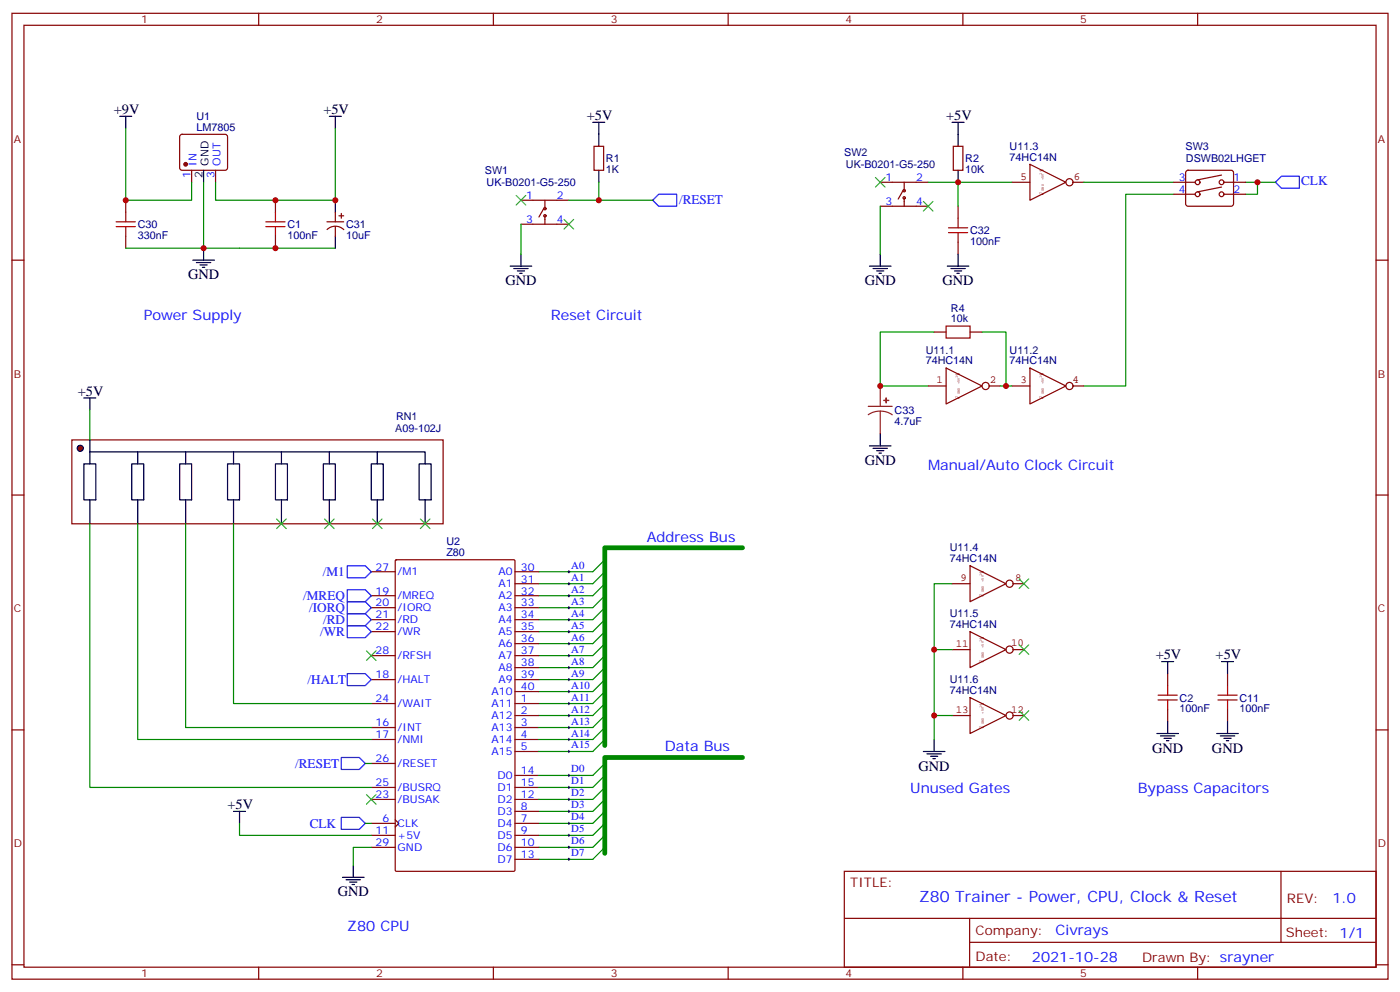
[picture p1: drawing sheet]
<svg xmlns="http://www.w3.org/2000/svg" width="412mm" height="292mm" viewBox="0 0 412 292" stroke-linecap="round" stroke-linejoin="round" font-family="sans-serif">
<g fill="none" stroke="#870000" stroke-width=".35">
<path d="M3.5 3.9h405.4v284.4h-405.4zM7.1 7.4h398.2v277.3h-398.2zM76.2 3.9v3.5M145.3 3.9v3.5M214.5 3.9v3.5M283.6 3.9v3.5M352.8 3.9v3.5M53.2 39.8l.4-.3h12.7l.5 .3 .2 .5v9.4l-.7 .4h-13l-.4-.7v-9.1zM37 58.9v3.6M56.4 50.1v3.6M63.5 50.1v3.6M81.1 58.9v3.6"/>
<path d="M3.5 76.6h3.6M37 69.5v3.6M81.1 69.5v3.6M405.3 76.6h3.6M3.5 145.7h3.6M405.3 145.7h3.6M3.5 214.9h3.6M405.3 214.9h3.6M248.7 256.5h156.6v28.2h-156.6zM377.3 256.5v20.9M248.7 270.4h156.5M285.6 277.4h119.6"/>
<path d="M285.6 270.4v14.1M3.5 284h3.6M76.2 284.7v3.6M145.3 284.7v3.6M214.5 284.7v3.6M283.6 284.7v3.6M352.8 284.7v3.6M405.3 284h3.6"/>
</g>
<circle cx="54.7" cy="48.4" r=".53" fill="#870000" stroke="#870000" stroke-width=".35"/>
<path d="M35.3 34.3h3.5M37 34.3v3.5M60 50.1v3.6M56.8 76.6h6.3M57.9 77.3h4.2M58.9 78h2.1M59.6 78.7h.7M60 73.1v3.5" fill="none" stroke="#000" stroke-width=".35"/>
<path d="M34.2 66.7h5.7M34.2 65.3h5.7M37 62.5v2.8M37 66.7v2.8M78.3 66.7h5.7M78.3 65.3h5.7M81.1 62.5v2.8M81.1 66.7v2.8" fill="none" stroke="#a10000" stroke-width=".35"/>
<path d="M37 37.8v21.1h19.4v-5.2M60 53.7v19.4M63.5 53.7v5.2h35.3M37 73.1h61.8" fill="none" stroke="#008700" stroke-width=".35"/>
<path d="M278.7 108.3l10.6 5.3-10.6 5.3z" fill="none" stroke="#850000" stroke-width=".35"/>
<g fill="#850000">
<circle cx="282.2" cy="117.2" r=".18"/>
<circle cx="282.2" cy="110.1" r=".18"/>
</g>
<g fill="none" stroke="#850000" stroke-width=".35">
<path d="M273.4 113.6h5.3M291.4 113.6h3.2M303.4 108.3l10.6 5.3-10.6 5.3z"/>
<circle cx="290.3" cy="113.6" r="1.06"/>
</g>
<g fill="#850000">
<circle cx="306.9" cy="117.2" r=".18"/>
<circle cx="306.9" cy="110.1" r=".18"/>
</g>
<g fill="none" stroke="#850000" stroke-width=".35">
<path d="M303.4 48.4l10.6 5.3-10.6 5.2zM298.1 113.6h5.3M316.1 113.6h3.2"/>
<circle cx="315" cy="113.6" r="1.06"/>
</g>
<g fill="#850000">
<circle cx="306.9" cy="57.2" r=".18"/>
<circle cx="306.9" cy="50.1" r=".18"/>
</g>
<g fill="none" stroke="#850000" stroke-width=".35">
<path d="M298.1 53.7h5.3M316.1 53.7h3.2M285.8 166.5l10.5 5.3-10.5 5.3z"/>
<circle cx="315" cy="53.7" r="1.06"/>
</g>
<g fill="#850000">
<circle cx="289.3" cy="175.4" r=".18"/>
<circle cx="289.3" cy="168.3" r=".18"/>
</g>
<g fill="none" stroke="#850000" stroke-width=".35">
<path d="M280.5 171.8h5.3M298.4 171.8h3.2M285.8 185.9l10.5 5.3-10.5 5.3z"/>
<circle cx="297.4" cy="171.8" r="1.06"/>
</g>
<g fill="#850000">
<circle cx="289.3" cy="194.8" r=".18"/>
<circle cx="289.3" cy="187.7" r=".18"/>
</g>
<g fill="none" stroke="#850000" stroke-width=".35">
<path d="M280.5 191.2h5.3M298.4 191.2h3.2M285.8 205.4l10.5 5.2-10.5 5.3z"/>
<circle cx="297.4" cy="191.2" r="1.06"/>
</g>
<g fill="#850000">
<circle cx="289.3" cy="214.2" r=".18"/>
<circle cx="289.3" cy="207.1" r=".18"/>
</g>
<g fill="none" stroke="#850000" stroke-width=".35">
<path d="M280.5 210.6h5.3M298.4 210.6h3.2"/>
<circle cx="297.4" cy="210.6" r="1.06"/>
</g>
<g fill="none" stroke="#008700" stroke-width=".35">
<path d="M167.6 58.9h24.7M176.4 53.7v5.2M273.4 53.7h8.8v7M282.2 53.7h15.9M319.3 53.7h26.4M345.7 57.2h-14.1v56.4h-12.3M366.9 53.7h8.8M370.4 53.7v3.5h-3.5M153.5 66v8.8M259.3 60.7v14.1M275.2 97.8h-15.9v15.8h14.1M289.3 97.8h7v15.8"/>
<path d="M294.6 113.6h3.5M178.2 178.9l-3.6 3.5h-15.9M178.2 175.4l-3.6 3.5h-15.9M178.2 171.8l-3.6 3.6h-15.9M178.2 168.3l-3.6 3.5h-15.9M178.2 164.8l-3.6 3.5h-15.9M280.5 171.8h-5.3v45.9M178.2 196.5l-3.6 3.6h-15.9M178.2 193l-3.6 3.5h-15.9M178.2 189.5l-3.6 3.5h-15.9M178.2 185.9l-3.6 3.6h-15.9M178.2 182.4l-3.6 3.5h-15.9"/>
<path d="M275.2 191.2h5.3M178.2 207.1l-3.6 3.5h-15.9M178.2 217.7l-3.6 3.5h-15.9M178.2 214.2l-3.6 3.5h-15.9M178.2 210.6l-3.6 3.6h-15.9M178.2 203.6l-3.6 3.5h-15.9M178.2 200.1l-3.6 3.5h-15.9M275.2 210.6h5.3M107.6 224.8h1.8M178.2 238.9l-3.6 3.5h-15.9M178.2 224.8l-3.6 3.5h-15.9M178.2 228.3l-3.6 3.5h-15.9"/>
<path d="M178.2 231.8l-3.6 3.5h-15.9M178.2 235.3l-3.6 3.6h-15.9M107.6 242.4h1.8M109.4 249.4h-5.3v5.3M178.2 242.4l-3.6 3.5h-15.9M178.2 245.9l-3.6 3.5h-15.9M178.2 249.4l-3.6 3.6h-15.9"/>
</g>
<g fill="none" stroke="#a10000" stroke-width=".35">
<path d="M279.4 67.1h5.6M279.4 68.5h5.6M282.2 64.2v2.9M282.2 68.5v2.8M278.7 96h7.1v3.5h-7.1zM341.1 204.6h5.7M341.1 206.1h5.7M344 201.8v2.8M344 206.1v2.8M358.8 204.6h5.6M358.8 206.1h5.6M361.6 201.8v2.8"/>
<path d="M361.6 206.1v2.8"/>
</g>
<g fill="none" stroke="#870000" stroke-width=".35">
<path d="M153.5 58.9h14.1M160.5 58.9v2.5M175 43.1h2.8v7h-2.8zM259.3 53.7h14.1M266 56.1l-1.4 2.5M266.3 53.7v2.4M266.3 58.2v2.5M280.8 43.1h2.8v7h-2.8zM345.7 53.7h6.4M345.7 57.2h6.4M349.5 50.3l.5-.2h12.7l.5 .2 .2 .5-.1 9.5-.6 .4-13-.1-.5-.6v-9.2zM359.8 55.1l-7 1.4"/>
<path d="M359.8 51.5l-7 1.5M360.5 53.7h6.4M360.5 57.2h6.4M153.5 66h14.1M160.2 61.4l-1.5 2.5M160.5 63.5v2.5M259.3 60.7h14.1M282.2 60.7v3.5M282.2 71.3v3.5M275.2 97.8h3.5M285.8 97.8h3.5M21.2 129.5h109.3v24.7h-109.3z"/>
<path d="M109.4 175.4h7M109.4 178.9h7M109.4 168.3h7M116.5 165l.3-.2h34.5l.3 .2 .1 91.2-.2 .3h-34.7l-.3-.2zM151.7 175.4h7M151.7 178.9h7M151.7 168.3h7M151.7 171.8h7M109.4 182.4h7M109.4 185.9h7M109.4 193h7M151.7 182.4h7"/>
<path d="M151.7 185.9h7M151.7 193h7M151.7 189.5h7M151.7 196.5h7M344 198.3v3.5M361.6 198.3v3.5M109.4 207.1h7M109.4 214.2h7M109.4 217.7h7M109.4 200.1h7M151.7 207.1h7M151.7 210.6h7"/>
<path d="M151.7 214.2h7M151.7 217.7h7M151.7 200.1h7M151.7 203.6h7M344 208.9v3.5M361.6 208.9v3.5M109.4 235.3h7M109.4 231.8h7M109.4 224.8h7M151.7 221.2h7M151.7 238.9h7M151.7 235.3h7"/>
<path d="M151.7 228.3h7M151.7 231.8h7M109.4 242.4h7M109.4 245.9h7M109.4 249.4h7M116.4 241.3l1.1 1.1-1.1 1.1M151.7 242.4h7M151.7 245.9h7M151.7 249.4h7M151.7 253h7"/>
<circle cx="266.3" cy="56.1" r=".35"/>
<circle cx="266.3" cy="58.2" r=".35"/>
<circle cx="352.8" cy="57.2" r=".71"/>
<circle cx="352.8" cy="53.7" r=".71"/>
<circle cx="359.8" cy="57.2" r=".71"/>
<circle cx="359.8" cy="53.7" r=".71"/>
<circle cx="160.5" cy="63.5" r=".35"/>
<circle cx="160.5" cy="61.4" r=".35"/>
</g>
<g fill="none" stroke="#000" stroke-width=".35">
<path d="M174.6 36h3.6M176.4 36v7.1M280.5 36h3.5M282.2 36v7.1M176.4 50.1v3.6M282.2 50.1v3.6M150.3 78.4h6.3M151.3 79.1h4.3M152.4 79.8h2.1M153.5 74.8v3.6M256.1 78.4h6.4M257.2 79.1h4.2"/>
<path d="M258.2 79.8h2.1M259.3 74.8v3.6M279 78.4h6.4M280.1 79.1h4.2M281.2 79.8h2.1M282.2 74.8v3.6M153.1 80.5h.7M258.9 80.5h.7M281.9 80.5h.7M24.7 136.6h3.5v10.5h-3.5zM26.5 133h98.7v3.6M26.5 129.5v7.1"/>
<path d="M38.8 136.6h3.5v10.5h-3.5zM40.6 133v3.6M52.9 136.6h3.5v10.5h-3.5zM54.7 133v3.6M67 136.6h3.6v10.5h-3.6zM68.8 133v3.6M81.1 136.6h3.6v10.5h-3.6zM82.9 133v3.6M95.2 136.6h3.6v10.5h-3.6zM97 133v3.6M109.4 136.6h3.5v10.5h-3.5zM111.1 133v3.6"/>
<path d="M123.5 136.6h3.5v10.5h-3.5zM256.1 131.3h6.4M257.2 132h4.2M258.2 132.7h2.1M258.9 133.4h.7M259.3 127.7v3.6M26.5 147.1v7.1M40.6 147.1v7.1M54.7 147.1v7.1M68.8 147.1v7.1M82.9 147.1v7.1M97 147.1v7.1"/>
<path d="M111.1 147.1v7.1M125.2 147.1v7.1M342.2 194.8h3.5M344 194.8v3.5M359.8 194.8h3.6M361.6 194.8v3.5M275.2 217.7v3.5M340.8 215.9h6.3M341.8 216.6h4.3M342.9 217.3h2.1M343.6 218.1h.7M344 212.4v3.5"/>
<path d="M358.4 215.9h6.4M359.5 216.6h4.2M360.5 217.3h2.2M361.2 218.1h.7M361.6 212.4v3.5M272 221.2h6.3M273 221.9h4.3M274.1 222.6h2.1M274.8 223.3h.7M100.9 258.3h6.3M102 259h4.2M103 259.7h2.1"/>
<path d="M104.1 254.7v3.6M103.7 260.4h.7"/>
</g>
<g fill="#8c2424" stroke="#8c2424" stroke-width=".35">
<path d="M261 117.2l.1 1.4z"/>
<path d="M260.3 117.9h1.5z"/>
</g>
<path d="M255.8 119.6h7M259.3 113.6v6M259.3 121l1.8 .3 1.7 .8M259.3 121l-1.9 .3-1.6 .8M259.3 121v6.7" fill="none" stroke="#8c2424" stroke-width=".35"/>
<path d="M192.3 58.9l1.7-1.7h5.3v3.5h-5.3zM377.5 51.9h5.3v3.5h-5.3l-1.8-1.7zM102.3 166.5h5.3l1.8 1.8-1.8 1.8h-5.3zM102.3 173.6h5.3l1.8 1.8-1.8 1.7h-5.3zM102.3 177.1h5.3l1.8 1.8-1.8 1.8h-5.3zM102.3 180.7h5.3l1.8 1.7-1.8 1.8h-5.3zM102.3 184.2h5.3l1.8 1.7-1.8 1.8h-5.3zM102.3 198.3h5.3l1.8 1.8-1.8 1.7h-5.3zM100.5 223h5.3l1.8 1.8-1.8 1.7h-5.3zM100.5 240.6h5.3l1.8 1.8-1.8 1.8h-5.3z" fill="none" stroke="#00f" stroke-width=".35"/>
<g fill="none" stroke="#3c3" stroke-width=".35">
<path d="M152 57.5l2.9 2.9M154.9 57.5l-2.9 2.9M257.9 52.2l2.8 2.9M260.7 52.2l-2.8 2.9M272 59.3l2.8 2.8M274.8 59.3l-2.8 2.8M166.2 64.6l2.8 2.8M169 64.6l-2.8 2.8M300.2 170.4l2.8 2.8M303 170.4l-2.8 2.8M107.9 191.6l2.9 2.8M110.8 191.6l-2.9 2.8"/>
<path d="M300.2 189.8l2.8 2.9M303 189.8l-2.8 2.9M300.2 209.2l2.8 2.9M303 209.2l-2.8 2.9M107.9 233.9l2.9 2.8M110.8 233.9l-2.9 2.8"/>
</g>
<path d="M218.7 161.3h-40.5v58.2M218.7 223h-40.5v28.2" fill="none" stroke="#008700" stroke-width="1.4"/>
<g fill="none" stroke="#000" stroke-width=".29">
<path d="M167.2 168.3h.7M167.2 171.8h.7M167.2 175.4h.7M167.2 178.9h.7M167.6 168v.7M167.6 171.5v.7M167.6 175v.7M167.6 178.5v.7M167.2 182.4h.7M167.2 185.9h.7M167.2 189.5h.7M167.2 193h.7"/>
<path d="M167.2 196.5h.7M167.6 182.1v.7M167.6 185.6v.7M167.6 189.1v.7M167.6 192.7v.7M167.6 196.2v.7M167.6 199.7v.7M167.2 217.7h.7M167.2 200.1h.7M167.2 203.6h.7M167.2 207.1h.7M167.2 210.6h.7"/>
<path d="M167.2 214.2h.7M167.6 203.2v.7M167.6 206.8v.7M167.6 210.3v.7M167.6 213.8v.7M167.6 217.3v.8M167.2 221.2h.7M167.6 220.9v.7"/>
</g>
<circle cx="23.6" cy="132" r=".88" fill="#870000" stroke="#000" stroke-width=".35"/>
<path d="M97 34.3h3.5M98.8 34.3v3.5M98.8 58.9v3.6M98.8 69.5v3.6M24.7 117.2h3.5M26.5 117.2v3.5M68.8 238.9h3.5M70.6 238.9v3.5" fill="none" stroke="#000" stroke-width=".35"/>
<path d="M98.8 37.8v21.1M26.5 120.7v8.8M26.5 154.2v77.6h82.9M40.6 154.2v63.5h68.8M54.7 154.2v60h54.7M68.8 154.2v52.9h40.6M70.6 242.4v3.5h38.8" fill="none" stroke="#008700" stroke-width=".35"/>
<g fill="none" stroke="#000" stroke-width=".29">
<path d="M167.2 228.3h.7M167.2 231.8h.7M167.2 235.3h.7M167.2 238.9h.7M167.6 227.9v.7M167.6 231.5v.7M167.6 235v.7M167.6 238.5v.7M167.2 242.4h.7M167.2 245.9h.7M167.2 249.4h.7M167.2 253h.7"/>
<path d="M167.6 242v.7M167.6 245.6v.7M167.6 249.1v.7M167.6 252.6v.7"/>
</g>
<path d="M81.5 152.8l2.8 2.8M84.3 152.8l-2.8 2.8M95.6 152.8l2.8 2.8M98.4 152.8l-2.8 2.8M109.7 152.8l2.8 2.8M112.5 152.8l-2.8 2.8M123.8 152.8l2.8 2.8M126.6 152.8l-2.8 2.8" fill="none" stroke="#3c3" stroke-width=".35"/>
<path d="M96.3 65.3h4.9M96.3 67.6a3.5 3.5 0 0 1 5 0M98.8 62.5v2.8M98.8 66.7v2.8M99.8 63.5h1.4M100.5 62.8v1.4" fill="none" stroke="#870000" stroke-width=".35"/>
<g fill="#c00">
<circle cx="37" cy="58.9" r=".88"/>
<circle cx="259.3" cy="113.6" r=".88"/>
<circle cx="282.2" cy="53.7" r=".88"/>
<circle cx="370.4" cy="53.7" r=".88"/>
<circle cx="275.2" cy="210.6" r=".88"/>
<circle cx="275.2" cy="191.2" r=".88"/>
<circle cx="176.4" cy="58.9" r=".88"/>
<circle cx="296.3" cy="113.6" r=".88"/>
<circle cx="81.1" cy="58.9" r=".88"/>
<circle cx="98.8" cy="58.9" r=".88"/>
<circle cx="81.1" cy="73.1" r=".88"/>
<circle cx="60" cy="73.1" r=".88"/>
</g>
<text font-size="4.6" fill="#00f" x="270.8" y="265.5">Z80 Trainer - Power, CPU, Clock &amp; Reset</text>
<g font-size="4.2">
<text x="33.5" y="33.5">+9V</text>
<text x="95.2" y="33.5">+5V</text>
<text x="172.9" y="35.3">+5V</text>
<text x="278.7" y="35.3">+5V</text>
<text x="55.4" y="82.2">GND</text>
<text x="148.9" y="84">GND</text>
<text x="254.7" y="84">GND</text>
<text x="277.6" y="84">GND</text>
<text x="22.9" y="116.5">+5V</text>
<text x="254.7" y="136.9">GND</text>
<text x="340.4" y="194.1">+5V</text>
<text x="358.1" y="194.1">+5V</text>
<text x="339.4" y="221.6">GND</text>
<text x="357" y="221.6">GND</text>
<text x="270.6" y="226.9">GND</text>
<text x="67" y="238.2">+5V</text>
<text x="99.5" y="263.9">GND</text>
</g>
<g font-size="4.2" fill="#00f">
<text x="42.3" y="94.2">Power Supply</text>
<text x="162.3" y="94.2">Reset Circuit</text>
<text x="273.4" y="138.3">Manual/Auto Clock Circuit</text>
<text x="190.5" y="159.5">Address Bus</text>
<text x="195.8" y="221.2">Data Bus</text>
<text x="268.1" y="233.6">Unused Gates</text>
<text x="335.1" y="233.6">Bypass Capacitors</text>
<text x="392.5" y="265.8">1.0</text>
<text x="102.3" y="274.1">Z80 CPU</text>
<text x="310.9" y="275.3">Civrays</text>
<text x="304" y="283.1">2021-10-28</text>
</g>
<g font-size="3.9" fill="#00f">
<text x="383.3" y="54.5">CLK</text>
<text x="200" y="60.1">/RESET</text>
<text x="95.1" y="169.6">/M1</text>
<text x="89.3" y="176.6">/MREQ</text>
<text x="91.1" y="180.2">/IORQ</text>
<text x="95.2" y="183.7">/RD</text>
<text x="94.3" y="187.2">/WR</text>
<text x="90.6" y="201.3">/HALT</text>
<text x="87" y="226">/RESET</text>
<text x="91.3" y="243.7">CLK</text>
</g>
<g font-size="3.9" fill="#800">
<text x="250.5" y="261.1">TITLE:</text>
<text x="379.1" y="265.8">REV:</text>
<text x="287.4" y="275.3">Company:</text>
<text x="378.7" y="275.9">Sheet: 1/1</text>
<text x="287.4" y="283">Date:</text>
<text x="336.4" y="283.1">Drawn By: srayner</text>
</g>
<g font-size="3.2" fill="#800">
<text x="41.6" y="6.9">1</text>
<text x="110.8" y="6.9">2</text>
<text x="179.9" y="6.9">3</text>
<text x="249.1" y="6.9">4</text>
<text x="318.2" y="6.9">5</text>
<text x="4.1" y="42">A</text>
<text x="405.9" y="42">A</text>
<text x="4.1" y="111.2">B</text>
<text x="405.9" y="111.2">B</text>
<text x="4.1" y="180.3">C</text>
<text x="405.9" y="180.3">C</text>
<text x="4.1" y="249.4">D</text>
<text x="405.9" y="249.4">D</text>
<text x="41.6" y="287.7">1</text>
<text x="110.8" y="287.7">2</text>
<text x="179.9" y="287.7">3</text>
<text x="249.1" y="287.7">4</text>
<text x="318.2" y="287.7">5</text>
</g>
<g font-size="3.2" fill="#000080">
<text x="57.9" y="35.4">U1</text>
<text x="57.9" y="38.5">LM7805</text>
<text x="178.5" y="47.7">R1</text>
<text x="248.7" y="46">SW2</text>
<text x="284.3" y="47.7">R2</text>
<text x="297.4" y="47.3">74HC14N</text>
<text x="297.4" y="44.1">U11.3</text>
<text x="349.2" y="44.2">SW3</text>
<text x="349.3" y="47.7">DSWB02LHGET</text>
<text x="142.8" y="51.2">SW1</text>
<text x="178.5" y="50.9">1K</text>
<text x="249.2" y="49.5">UK-B0201-G5-250</text>
<text x="284.3" y="50.9">10K</text>
<text x="143.3" y="54.8">UK-B0201-G5-250</text>
<text x="40.6" y="70.2">330nF</text>
<text x="40.6" y="67.2">C30</text>
<text x="84.7" y="70.2">100nF</text>
<text x="84.7" y="67.2">C1</text>
<text x="102" y="70.3">10uF</text>
<text x="102" y="67">C31</text>
<text x="285.8" y="68.9">C32</text>
<text x="285.8" y="72">100nF</text>
<text x="280.1" y="94.9">10k</text>
<text x="280.1" y="91.8">R4</text>
<text x="272.7" y="107.3">74HC14N</text>
<text x="272.7" y="104.1">U11.1</text>
<text x="297.4" y="107.3">74HC14N</text>
<text x="297.4" y="104.1">U11.2</text>
<text x="116.6" y="123.7">RN1</text>
<text x="263.5" y="125">4.7uF</text>
<text x="263.5" y="121.8">C33</text>
<text x="116.4" y="127.2">A09-102J</text>
<text x="131.5" y="160.4">U2</text>
<text x="131.5" y="163.5">Z80</text>
<text x="279.8" y="165.5">74HC14N</text>
<text x="279.8" y="162.3">U11.4</text>
<text x="279.8" y="184.9">74HC14N</text>
<text x="279.8" y="181.7">U11.5</text>
<text x="279.8" y="201.1">U11.6</text>
<text x="279.8" y="204.3">74HC14N</text>
<text x="347.5" y="209.6">100nF</text>
<text x="347.5" y="206.5">C2</text>
<text x="365.1" y="209.6">100nF</text>
<text x="365.1" y="206.5">C11</text>
</g>
<g font-size="3.2" fill="#00f">
<text x="56.1" y="52.3" transform="rotate(-90 56.1 52.3)">1</text>
<text x="57.9" y="48.8" transform="rotate(-90 57.9 48.8)">IN</text>
<text x="63.1" y="52.3" transform="rotate(-90 63.1 52.3)">3</text>
<text x="64.9" y="48.8" transform="rotate(-90 64.9 48.8)">OUT</text>
<text x="260.8" y="53.3">1</text>
<text x="269.9" y="53.3">2</text>
<text x="347.2" y="53.3">3</text>
<text x="363.4" y="53.3">1</text>
<text x="155" y="58.6">1</text>
<text x="164" y="58.6">2</text>
<text x="347.2" y="56.8">4</text>
<text x="363.4" y="56.8">2</text>
<text x="155" y="65.7">3</text>
<text x="164" y="65.7">4</text>
<text x="260.8" y="60.4">3</text>
<text x="269.9" y="60.4">4</text>
<text x="110.6" y="168">27</text>
<text x="153.5" y="168">30</text>
<text x="168.3" y="167.4">A0</text>
<text x="117.1" y="169.4">/M1</text>
<text x="146.8" y="169.4">A0</text>
<text x="146.8" y="172.9">A1</text>
<text x="153.5" y="171.5">31</text>
<text x="168.3" y="171">A1</text>
<text x="110.6" y="175">19</text>
<text x="110.6" y="178.5">20</text>
<text x="117.1" y="176.4">/MREQ</text>
<text x="117.1" y="180">/IORQ</text>
<text x="146.8" y="176.4">A2</text>
<text x="146.8" y="180">A3</text>
<text x="153.5" y="175">32</text>
<text x="153.5" y="178.5">33</text>
<text x="168.3" y="174.5">A2</text>
<text x="168.3" y="178">A3</text>
<text x="110.6" y="182.1">21</text>
<text x="110.6" y="185.6">22</text>
<text x="117.1" y="183.5">/RD</text>
<text x="146.8" y="183.5">A4</text>
<text x="153.5" y="182.1">34</text>
<text x="153.5" y="185.6">35</text>
<text x="168.3" y="181.5">A4</text>
<text x="168.3" y="185.1">A5</text>
<text x="117.1" y="187">/WR</text>
<text x="146.8" y="187">A5</text>
<text x="146.8" y="190.5">A6</text>
<text x="153.5" y="189.1">36</text>
<text x="168.3" y="188.6">A6</text>
<text x="110.6" y="192.7">28</text>
<text x="117.1" y="194.1">/RFSH</text>
<text x="146.8" y="194.1">A7</text>
<text x="146.8" y="197.6">A8</text>
<text x="153.5" y="192.7">37</text>
<text x="153.5" y="196.2">38</text>
<text x="168.3" y="192.1">A7</text>
<text x="168.3" y="195.7">A8</text>
<text x="110.6" y="199.7">18</text>
<text x="117.1" y="201.1">/HALT</text>
<text x="146.8" y="201.1">A9</text>
<text x="153.5" y="199.7">39</text>
<text x="153.5" y="203.2">40</text>
<text x="168.3" y="199.2">A9</text>
<text x="168.3" y="202.7">A10</text>
<text x="110.6" y="206.8">24</text>
<text x="117.1" y="208.2">/WAIT</text>
<text x="144.8" y="208.2">A11</text>
<text x="144.8" y="204.6">A10</text>
<text x="153.5" y="206.8">1</text>
<text x="168.3" y="206.2">A11</text>
<text x="168.3" y="209.8">A12</text>
<text x="110.6" y="213.8">16</text>
<text x="117.1" y="215.2">/INT</text>
<text x="144.8" y="211.7">A12</text>
<text x="144.8" y="215.2">A13</text>
<text x="153.5" y="210.3">2</text>
<text x="153.5" y="213.8">3</text>
<text x="168.3" y="213.3">A13</text>
<text x="110.6" y="217.3">17</text>
<text x="117.1" y="218.8">/NMI</text>
<text x="144.8" y="218.8">A14</text>
<text x="153.5" y="217.3">4</text>
<text x="153.5" y="220.9">5</text>
<text x="168.3" y="220.3">A15</text>
<text x="168.3" y="216.8">A14</text>
<text x="110.6" y="224.4">26</text>
<text x="117.1" y="225.8">/RESET</text>
<text x="144.8" y="222.3">A15</text>
<text x="153.5" y="227.9">14</text>
<text x="168.3" y="227.4">D0</text>
<text x="110.6" y="231.5">25</text>
<text x="117.1" y="232.9">/BUSRQ</text>
<text x="146.5" y="229.3">D0</text>
<text x="146.5" y="232.9">D1</text>
<text x="153.5" y="231.5">15</text>
<text x="168.3" y="230.9">D1</text>
<text x="110.6" y="235">23</text>
<text x="117.1" y="236.4">/BUSAK</text>
<text x="146.5" y="239.9">D3</text>
<text x="146.5" y="236.4">D2</text>
<text x="153.5" y="238.5">8</text>
<text x="153.5" y="235">12</text>
<text x="168.3" y="234.5">D2</text>
<text x="168.3" y="238">D3</text>
<text x="110.6" y="245.6">11</text>
<text x="112.6" y="242">6</text>
<text x="117.1" y="243.5">CLK</text>
<text x="146.5" y="243.5">D4</text>
<text x="153.5" y="242">7</text>
<text x="153.5" y="245.6">9</text>
<text x="168.3" y="241.5">D4</text>
<text x="168.3" y="245">D5</text>
<text x="110.6" y="249.1">29</text>
<text x="117.1" y="247">+5V</text>
<text x="117.1" y="250.5">GND</text>
<text x="146.5" y="247">D5</text>
<text x="146.5" y="250.5">D6</text>
<text x="153.5" y="249.1">10</text>
<text x="168.3" y="248.6">D6</text>
<text x="146.5" y="254">D7</text>
<text x="153.5" y="252.6">13</text>
<text x="168.3" y="252.1">D7</text>
</g>
<g font-size="3.2">
<text x="59.6" y="52.3" transform="rotate(-90 59.6 52.3)">2</text>
<text x="61.4" y="48.8" transform="rotate(-90 61.4 48.8)">GND</text>
</g>
<g font-size="3.2" fill="#840000">
<text x="300.6" y="52.9">5</text>
<text x="316.3" y="52.9">6</text>
<text x="275.9" y="112.9">1</text>
<text x="291.6" y="112.9">2</text>
<text x="300.6" y="112.9">3</text>
<text x="315.9" y="112.9">4</text>
<text x="282.9" y="171.1">9</text>
<text x="299" y="171.1">8</text>
<text x="281.5" y="190.5">11</text>
<text x="297.8" y="190.1">10</text>
<text x="281.5" y="209.9">13</text>
<text x="297.8" y="209.9">12</text>
</g>
<g font-size="1.1" fill="#840000">
<text x="306.9" y="51.4" transform="rotate(-90 306.9 51.4)">14</text>
<text x="307.4" y="53.1" transform="rotate(-90 307.4 53.1)">+5V</text>
<text x="306.9" y="57.2" transform="rotate(-90 306.9 57.2)">7</text>
<text x="307.4" y="56.1" transform="rotate(-90 307.4 56.1)">GND</text>
<text x="282.2" y="111.4" transform="rotate(-90 282.2 111.4)">14</text>
<text x="282.8" y="113.1" transform="rotate(-90 282.8 113.1)">+5V</text>
<text x="306.9" y="111.4" transform="rotate(-90 306.9 111.4)">14</text>
<text x="307.4" y="113.1" transform="rotate(-90 307.4 113.1)">+5V</text>
<text x="282.2" y="117.2" transform="rotate(-90 282.2 117.2)">7</text>
<text x="282.8" y="116.1" transform="rotate(-90 282.8 116.1)">GND</text>
<text x="306.9" y="117.2" transform="rotate(-90 306.9 117.2)">7</text>
<text x="307.4" y="116.1" transform="rotate(-90 307.4 116.1)">GND</text>
<text x="289.2" y="169.6" transform="rotate(-90 289.2 169.6)">14</text>
<text x="289.8" y="171.3" transform="rotate(-90 289.8 171.3)">+5V</text>
<text x="289.2" y="175.4" transform="rotate(-90 289.2 175.4)">7</text>
<text x="289.8" y="174.3" transform="rotate(-90 289.8 174.3)">GND</text>
<text x="289.2" y="189" transform="rotate(-90 289.2 189)">14</text>
<text x="289.8" y="190.7" transform="rotate(-90 289.8 190.7)">+5V</text>
<text x="289.2" y="194.8" transform="rotate(-90 289.2 194.8)">7</text>
<text x="289.8" y="193.7" transform="rotate(-90 289.8 193.7)">GND</text>
<text x="289.2" y="208.4" transform="rotate(-90 289.2 208.4)">14</text>
<text x="289.2" y="214.2" transform="rotate(-90 289.2 214.2)">7</text>
<text x="289.8" y="213.1" transform="rotate(-90 289.8 213.1)">GND</text>
<text x="289.8" y="210.1" transform="rotate(-90 289.8 210.1)">+5V</text>
</g>
</svg>
